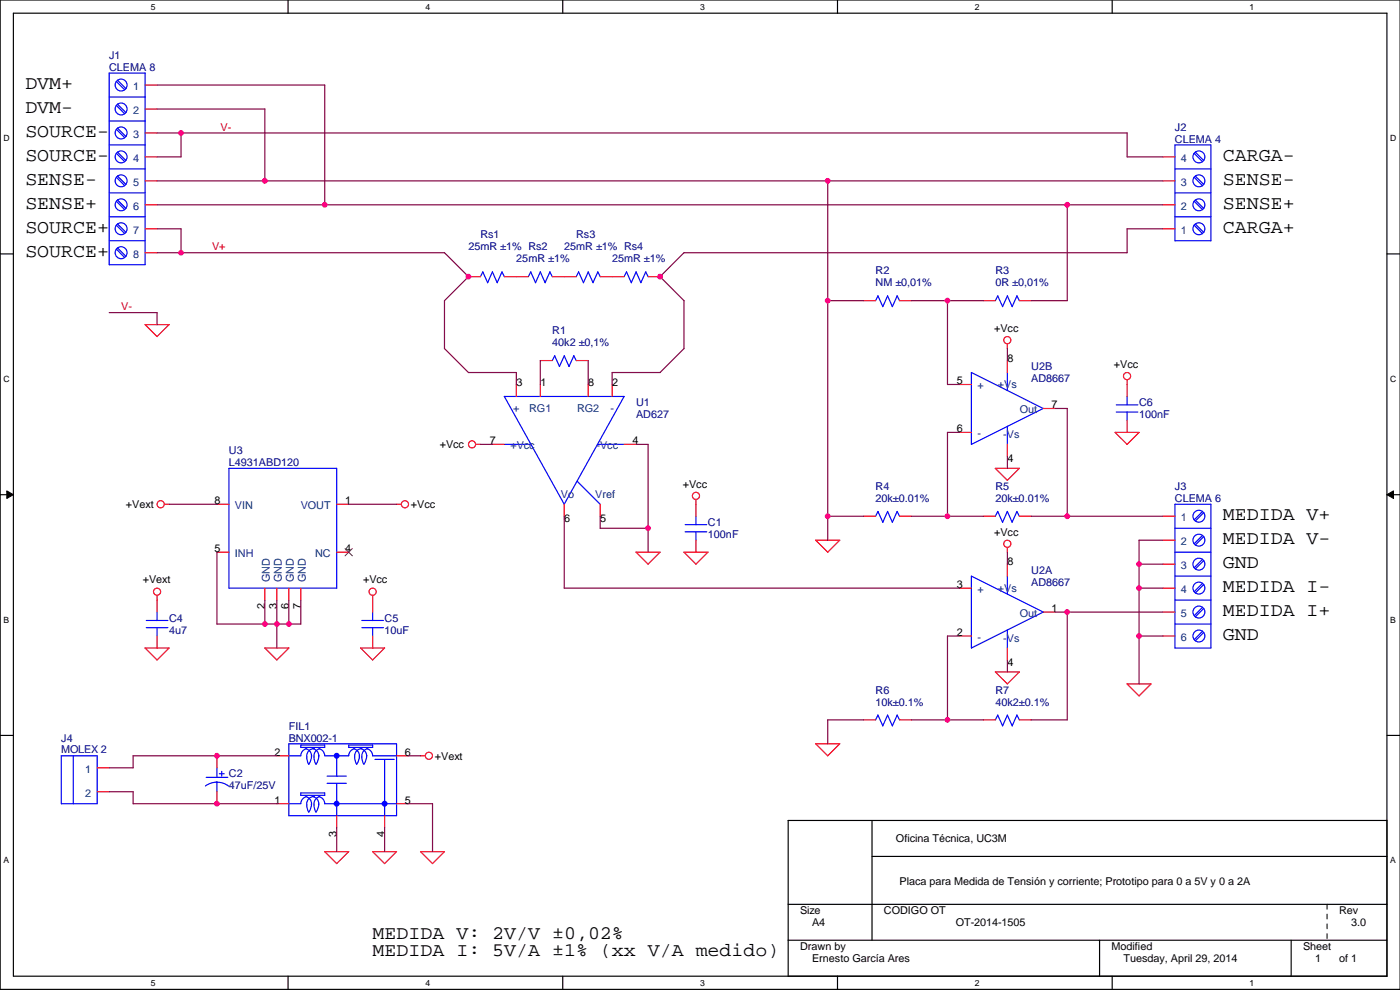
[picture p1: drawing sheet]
<svg xmlns="http://www.w3.org/2000/svg" width="291mm" height="206mm" viewBox="0 0 291 206" stroke-linecap="round" stroke-linejoin="round" font-family="sans-serif">
<path d="M0 0h291v205.6h-291zM2.8 2.7h285.5v200.2h-285.5z" fill="none" stroke="#000" stroke-width=".24"/>
<g fill="#fff">
<path d="M31.3 .4h1v2h-1z"/>
<path d="M31.3 203.3h1v1.9h-1z"/>
</g>
<path d="M59.9 0v2.7M59.9 202.9v2.7" fill="none" stroke="#000" stroke-width=".24"/>
<g fill="#fff">
<path d="M88.4 .4h1v2h-1z"/>
<path d="M88.4 203.3h1v1.9h-1z"/>
</g>
<path d="M117 0v2.7M117 202.9v2.7" fill="none" stroke="#000" stroke-width=".24"/>
<g fill="#fff">
<path d="M145.5 .4h1v2h-1z"/>
<path d="M145.5 203.3h1v1.9h-1z"/>
</g>
<path d="M174.1 0v2.7M174.1 202.9v2.7" fill="none" stroke="#000" stroke-width=".24"/>
<g fill="#fff">
<path d="M202.6 .4h1v2h-1z"/>
<path d="M202.6 203.3h1v1.9h-1z"/>
</g>
<path d="M231.2 0v2.7M231.2 202.9v2.7" fill="none" stroke="#000" stroke-width=".24"/>
<g fill="#fff">
<path d="M259.7 .4h1v2h-1z"/>
<path d="M259.7 203.3h1v1.9h-1z"/>
<path d="M.7 27.7h1.3v2h-1.3z"/>
<path d="M289 27.7h1.3v2h-1.3z"/>
<path d="M.7 77.8h1.3v2h-1.3z"/>
<path d="M289 77.8h1.3v2h-1.3z"/>
</g>
<path d="M0 52.8h2.8M288.3 52.8h2.7" fill="none" stroke="#000" stroke-width=".24"/>
<g fill="#fff">
<path d="M.7 127.8h1.2v2h-1.2z"/>
<path d="M289 127.8h1.2v2h-1.2z"/>
</g>
<path d="M0 102.8h2.8M288.3 102.8h2.7" fill="none" stroke="#000" stroke-width=".24"/>
<path d="M1.4 102l1.4 .8-1.4 .8zM288.3 102.8l1.4-.8v1.6z" fill="#000"/>
<path d="M1.4 102l1.4 .8-1.4 .8zM288.3 102.8l1.4-.8v1.6z" fill="none" stroke="#000" stroke-width=".21"/>
<g fill="#fff">
<path d="M.7 177.8h1.2v2h-1.2z"/>
<path d="M289 177.8h1.2v2h-1.2z"/>
</g>
<path d="M0 152.8h2.8M288.3 152.8h2.7M163.8 170.5h124.5v32.4h-124.5zM181.3 170.5v24.9M181.3 178h107M163.8 195.4h124.5M163.8 187.9h124.5M228.6 195.4v7.5M268.4 195.4v7.5" fill="none" stroke="#000" stroke-width=".24"/>
<path d="M275.8 187.9v7.5" fill="none" stroke="#000" stroke-width=".21" stroke-dasharray="1 1 1 1 1 1 1 1"/>
<g fill="none" stroke="#f00" stroke-width=".24">
<path d="M30.2 17.7h2.4M30.2 22.7h2.4M30.2 27.6h2.4M30.2 32.6h2.4M30.2 37.6h2.4M241.7 32.6h2.5M241.7 37.6h2.5M30.2 42.6h2.4M30.2 47.6h2.4M30.2 52.5h2.4M97.4 57.5h2.5M104.8 57.5h5"/>
<path d="M114.8 57.5h5M124.8 57.5h4.9M134.7 57.5h2.5M241.7 42.6h2.5M241.7 47.6h2.5M35.1 67.5l-2.5 2.4-2.4-2.4h5M107.3 79.9v2.5M112.3 74.9h2.5M112.3 79.9v2.5M119.8 74.9h2.5M122.3 79.9v2.5M127.2 79.9v2.5"/>
<path d="M209.4 71.4v1.1M234.3 78.9v3.5M98.9 92.4h1M102.3 92.4h2.5M129.7 92.4h2.5M206.9 97.3h5l-2.5 2.5zM231.8 89.9h5l-2.5 2.5zM234.3 87.4v2.5M34.1 104.8h1.1M45.1 114.8h2.5M45.1 104.8h2.5M70 114.8h2.5"/>
<path d="M70 104.8h2.5M82.4 104.8h1M117.3 104.8v2.5M124.8 104.8v2.5M132.2 114.8h5l-2.5 2.5zM142.2 114.8h5l-2.6 2.5zM144.7 103.8v3.5M144.7 112.3v2.5M172 114.8l-2.4-2.5h4.9l-2.5 2.5M179.5 107.3h2.5M187 107.3h2.5M204.4 107.3h2.5"/>
<path d="M209.4 113.8v1M211.9 107.3h2.5M241.7 112.3h2.5M241.7 107.3h2.5M241.7 117.2h2.5M30.1 134.7l2.5 2.5M30.2 134.7h5M32.6 123.7v1M35.1 134.7l-2.5 2.5M55 134.7l2.5 2.5M55.1 134.7h4.9M55.1 122.2v2.5"/>
<path d="M57.5 122.2v2.5M60 134.7l-2.5 2.5M60 122.2v2.5M62.5 122.2v2.5M75 134.7l2.5 2.5M75 134.7h5M77.5 123.7v3.5M77.5 132.2v2.5M79.9 134.7l-2.5 2.5M206.9 139.6h5l-2.5 2.5zM241.7 122.2h2.5M241.7 127.2h2.5"/>
<path d="M241.7 132.2h2.5M20.2 159.6h2.5M45.1 157.1v2.5M87.4 157.1h1M169.6 154.6h4.9l-2.5 2.5zM179.5 149.6h2.5M187 149.6h2.5M204.4 149.6h2.5M211.9 149.6h2.5M234.3 142.1h5l-2.5 2.5zM20.2 164.5h2.5M45.1 164.5v2.5"/>
<path d="M67.5 177h5l-2.5 2.5zM77.4 177l2.5 2.5 2.5-2.5h-4.9M87.4 177h5l-2.5 2.5z"/>
<circle cx="209.4" cy="70.7" r=".74"/>
<circle cx="234.3" cy="78.2" r=".74"/>
<circle cx="98.1" cy="92.3" r=".74"/>
<circle cx="33.4" cy="104.8" r=".74"/>
<circle cx="84.2" cy="104.8" r=".74"/>
<circle cx="144.7" cy="103" r=".74"/>
<circle cx="209.4" cy="113" r=".74"/>
<circle cx="32.6" cy="123" r=".74"/>
<circle cx="77.5" cy="123" r=".74"/>
<circle cx="89.2" cy="157.1" r=".74"/>
</g>
<g fill="none" stroke="#00f" stroke-width=".24">
<path d="M22.7 15.2h7.5v39.8h-7.5zM24.2 16.9l1.7 1.8M24.4 16.7l1.8 1.7M22.7 20.2h7.5M22.7 25.1h7.5M22.7 30.1h7.5M22.7 35.1h7.5M24.2 21.9l1.7 1.8M24.2 26.9l1.7 1.7M24.2 31.9l1.7 1.7M24.2 36.8l1.7 1.8M24.4 21.7l1.8 1.7"/>
<path d="M24.4 26.6l1.8 1.8M24.4 31.6l1.8 1.8M24.4 36.6l1.8 1.7M244.2 30.1h7.5v19.9h-7.5zM244.2 35.1h7.5M248.2 36.8l1.8 1.8M248.2 31.9l1.8 1.7M248.5 36.6l1.7 1.7M248.5 31.6l1.7 1.8M22.7 40.1h7.5M22.7 45.1h7.5M22.7 50h7.5"/>
<path d="M24.2 41.8l1.7 1.8M24.2 46.8l1.7 1.7M24.2 51.8l1.7 1.7M24.4 41.6l1.8 1.7M24.4 46.5l1.8 1.8M24.4 51.5l1.8 1.8M99.9 57.5l.5-1 1 2.3M104.8 57.5l-.5-1-.9 2.3-1-2.3-1 2.2M109.8 57.5l.5-1 1 2.3 1-2.3 1 2.3M114.8 57.5l-.5-1-1 2.2M120.3 56.5l1 2.3 1-2.3 1 2.3 1-2.3 .5 1M120.3 56.5l-.5 1"/>
<path d="M132.2 56.5l1 2.3M132.2 56.5l-1 2.3-1-2.3-.5 1M134.7 57.5l-.5-1-1 2.2M244.2 40.1h7.5M244.2 45.1h7.5M248.2 46.8l1.8 1.8M248.2 41.8l1.8 1.8M248.5 46.6l1.7 1.7M248.5 41.6l1.7 1.7M114.8 74.9l.5-1 1 2.3 1-2.3 1 2.3 1-2.3 .5 1M47.6 97.3h22.4v24.9h-22.4zM104.8 82.4l12.5 22.4 12.4-22.4"/>
<path d="M104.8 82.4h24.9M104.8 92.4h5.5M124.2 92.4h5.5M232 84.1h4.5M232 85.6h4.5M234.3 82.4v1.7M234.3 85.6v1.8M120 100.1l4.8 4.7M142.4 109h4.5M142.4 110.5h4.5M144.7 107.3v1.7M144.7 110.5v1.8"/>
<path d="M182 107.3l.5-1 1 2.2 1-2.2 1 2.2M186.5 106.3l.5 1M186.5 106.3l-1 2.2M206.9 107.3l.5-1 1 2.2 1-2.2 1 2.2M211.9 107.3l-.5-1-1 2.2M244.2 104.8h7.5v29.9h-7.5zM244.2 109.8h7.5M244.2 114.8h7.5M244.2 119.7h7.5M250 106.3l-1.8 1.7M250 111.3l-1.8 1.7M250 116.2l-1.8 1.8"/>
<path d="M250.2 106.5l-1.7 1.8M250.2 111.5l-1.7 1.8M250.2 116.5l-1.7 1.7M75.2 128.9h4.5M75.2 130.4h4.5M77.5 127.2v1.8M77.5 130.4v1.8M244.2 124.7h7.5M244.2 129.7h7.5M250 121.2l-1.8 1.8M250 126.2l-1.8 1.8M250 131.2l-1.8 1.7"/>
<path d="M250.2 121.5l-1.7 1.7M250.2 126.4l-1.7 1.8M250.2 131.4l-1.7 1.8M12.7 157.1h7.5v9.9h-7.5zM15.2 157.1v9.9M45.1 159.6v2M62.5 154.8h5v.5h-5zM63.6 155.6a1.51 1.51 0 0 1 1.1 1.7M63.7 155.6a1.51 1.51 0 0 0-1.2 1.5h-2.5M64.8 157.1l-.1 .7-.5 1M65.1 155.6a1.51 1.51 0 0 1 1.1 1.7M65.3 155.6a1.76 1.76 0 0 0-1.4 2.5l.3 .8"/>
<path d="M66.3 157.1l-.1 .7-.5 1M66.3 155.6a1.53 1.53 0 0 1 1.2 1.5h5a1.48 1.48 0 0 1 1.2-1.5M66.4 155.6a2.04 2.04 0 0 0-.9 2.9l.2 .4M70 157.1v4.2M72.5 154.8h5v.5h-5zM73.5 155.6a1.51 1.51 0 0 1 1.2 1.7M74.7 157.1l-.1 .7-.4 1M75 155.6a1.51 1.51 0 0 1 1.2 1.7M75.2 155.6a1.66 1.66 0 0 0-1.5 2.1l.4 1.2M75.2 157.3l.1 .8 .3 .8M76.2 157.1l-.1 .7-.4 1M76.2 155.6a1.5 1.5 0 0 1 1.3 1.5"/>
<path d="M76.4 155.6a1.52 1.52 0 0 0-1.2 1.7M182 149.6l.5-1 1 2.3 1-2.3 1 2.2M186.5 148.6l.5 1M186.5 148.6l-1 2.3M209.4 148.6l1 2.2 1-2.2 .5 1M209.4 148.6l-1 2.3-1-2.3-.5 1M42.9 161.6h4.4M45.1 162.5l1.5 .3 .9 .6M45.1 162.5l-1.5 .3-.9 .5M45.1 162.5v2M45.6 160.8h1M46.1 160.3v1"/>
<path d="M62.5 164.8h5v.5h-5zM63.6 165.6a1.49 1.49 0 0 1 1.1 1.7M63.7 165.6a1.51 1.51 0 0 0-1.2 1.4h-2.5M64.8 167l-.1 .7-.5 1M65.1 165.6a1.48 1.48 0 0 1 1.1 1.7M65.3 165.5a1.75 1.75 0 0 0-1.4 2.6l.3 .7M66.3 167l-.2 1.1-.4 .6M66.3 165.6a1.52 1.52 0 0 1 1.2 1.4h14.9M66.4 165.6a2.04 2.04 0 0 0-.9 2.9l.2 .3M68 161.3h4M68 162.8h4M70 162.8v6.7"/>
<circle cx="25.2" cy="17.7" r="1.24"/>
<circle cx="25.2" cy="27.6" r="1.24"/>
<circle cx="25.2" cy="32.6" r="1.24"/>
<circle cx="25.2" cy="22.6" r="1.24"/>
<circle cx="25.2" cy="37.6" r="1.24"/>
<circle cx="249.2" cy="37.6" r="1.24"/>
<circle cx="249.2" cy="32.6" r="1.24"/>
<circle cx="25.2" cy="52.5" r="1.24"/>
<circle cx="25.2" cy="42.6" r="1.24"/>
<circle cx="25.2" cy="47.5" r="1.24"/>
<circle cx="249.2" cy="42.6" r="1.24"/>
<circle cx="249.2" cy="47.5" r="1.24"/>
<circle cx="249.2" cy="112.3" r="1.24"/>
<circle cx="249.2" cy="117.2" r="1.24"/>
<circle cx="249.2" cy="107.3" r="1.24"/>
<circle cx="249.2" cy="127.2" r="1.24"/>
<circle cx="249.2" cy="132.2" r="1.24"/>
<circle cx="249.2" cy="122.2" r="1.24"/>
</g>
<path d="M71.7 114l1.5 1.5M73.2 114l-1.5 1.5" fill="none" stroke="#804000" stroke-width=".21"/>
<circle cx="70" cy="157.1" r=".49" fill="#00f"/>
<circle cx="70" cy="157.1" r=".49" fill="none" stroke="#00f" stroke-width=".24"/>
<circle cx="70" cy="167" r=".49" fill="#00f"/>
<g fill="none" stroke="#00f" stroke-width=".24">
<path d="M78 157.8h3.9M79.9 157.8v11.7"/>
<circle cx="70" cy="167" r=".49"/>
</g>
<circle cx="79.9" cy="167" r=".49" fill="#00f"/>
<g fill="none" stroke="#00f" stroke-width=".24">
<path d="M182 62.5l.5-1 1 2.2 1-2.2 1 2.2M186.5 61.5l.5 1M186.5 61.5l-1 2.2M201.9 77.4l14.9 7.5M201.9 77.4v15l15-7.5M209.4 61.5l1 2.2 1-2.2 .5 1M209.4 77.4v3.8M209.4 61.5l-1 2.2-1-2.2-.5 1M209.4 88.6v3.8M201.9 119.7l15 7.5-15 7.5v-15M209.4 119.7v3.8M30.4 128.9h4.5"/>
<path d="M30.4 130.4h4.5M32.6 127.2v1.8M32.6 130.4v1.8M209.4 130.9v3.8M60 154.6h22.4v14.9h-22.4zM77.5 157.1h4.9"/>
<circle cx="79.9" cy="167" r=".49"/>
</g>
<g fill="none" stroke="#f00" stroke-width=".24">
<path d="M179.5 62.5h2.5M187 62.5h2.5M199.4 79.9h2.5M204.4 62.5h2.5M209.4 74.9v2.5M211.9 62.5h2.5M199.4 89.9h2.5M209.4 92.4v2.4M216.8 84.9h2.5M209.4 117.2v2.5M32.6 124.7v2.5M32.6 132.2v2.5"/>
<path d="M199.4 122.2h2.5M199.4 132.2h2.5M209.4 134.7v2.5M216.8 127.2h2.5M57.5 157.1h2.5M82.4 157.1h2.5M57.5 167h2.5M70 169.5v2.5M79.9 169.5v2.5M82.4 167h2.5"/>
</g>
<g fill="none" stroke="#800040" stroke-width=".24">
<path d="M32.6 17.7h34.9v24.9M32.6 32.6h5M32.6 37.6h209.2M32.6 22.7h22.5M32.6 27.6h201.7M37.6 27.6v5M55.1 22.7v14.9M172 37.6v74.7M234.3 32.6h7.5M234.3 27.6v5M32.6 47.6h5v4.9M32.6 52.5h59.8l5 5-5 5"/>
<path d="M32.6 42.6h209.2M221.8 42.6v19.9M234.3 52.5h-92.1l-5 5 5 5M241.8 47.6h-7.5v4.9M22.7 65h10l-.1 2.5M92.4 62.5v9.9l5 5h9.9v2.5M112.3 74.9v5M122.3 74.9v5M127.2 77.4v2.5M142.2 62.5v9.9l-5 5h-10M172 62.5h7.5M189.5 62.5h14.9"/>
<path d="M196.9 62.5v17.4h2.5M209.4 72.4v2.5M214.4 62.5h7.4M99.9 92.4h2.4M132.2 92.4h2.5M134.7 92.4v22.4M199.4 89.9h-2.5v17.4M209.4 94.8v2.5M219.3 84.9h2.5v22.4M35.1 104.8h10M45.1 114.8v14.9h17.4v-5M72.5 104.8h9.9"/>
<path d="M117.3 107.3v14.9h82.1M124.8 107.3v2.5h9.9M172 107.3h7.5M189.5 107.3h14.9M209.4 114.7v2.5M214.4 107.3h27.4M236.8 117.2h4.9M241.7 112.3h-4.9v29.8M55.1 124.7v5M57.5 124.7v10M60 124.7v5M199.4 132.2h-2.5v17.4"/>
<path d="M209.4 137.2v2.5M219.3 127.2h22.5M221.8 127.2v22.4h-7.4M236.8 122.2h4.9M236.8 132.2h5M27.7 157.1h29.8M27.7 157.1v2.5h-5M84.9 157.1h2.5M179.5 149.6h-7.5v5M189.5 149.6h14.9M22.7 164.5h5v2.5h29.8M70 172v5"/>
<path d="M79.9 172v5M84.9 167h5v10"/>
</g>
<circle cx="97.4" cy="57.5" r=".49" fill="#f0f"/>
<circle cx="97.4" cy="57.5" r=".49" fill="none" stroke="#f0f" stroke-width=".24"/>
<circle cx="55" cy="37.6" r=".49" fill="#f0f"/>
<circle cx="55" cy="37.6" r=".49" fill="none" stroke="#f0f" stroke-width=".24"/>
<circle cx="67.5" cy="42.6" r=".49" fill="#f0f"/>
<circle cx="67.5" cy="42.6" r=".49" fill="none" stroke="#f0f" stroke-width=".24"/>
<circle cx="137.2" cy="57.5" r=".49" fill="#f0f"/>
<circle cx="137.2" cy="57.5" r=".49" fill="none" stroke="#f0f" stroke-width=".24"/>
<circle cx="37.6" cy="27.6" r=".49" fill="#f0f"/>
<circle cx="37.6" cy="27.6" r=".49" fill="none" stroke="#f0f" stroke-width=".24"/>
<circle cx="37.6" cy="52.5" r=".49" fill="#f0f"/>
<circle cx="37.6" cy="52.5" r=".49" fill="none" stroke="#f0f" stroke-width=".24"/>
<circle cx="172" cy="37.6" r=".49" fill="#f0f"/>
<circle cx="172" cy="37.6" r=".49" fill="none" stroke="#f0f" stroke-width=".24"/>
<circle cx="221.8" cy="42.6" r=".49" fill="#f0f"/>
<circle cx="221.8" cy="42.6" r=".49" fill="none" stroke="#f0f" stroke-width=".24"/>
<circle cx="196.9" cy="62.5" r=".49" fill="#f0f"/>
<circle cx="196.9" cy="62.5" r=".49" fill="none" stroke="#f0f" stroke-width=".24"/>
<circle cx="196.9" cy="107.3" r=".49" fill="#f0f"/>
<circle cx="196.9" cy="107.3" r=".49" fill="none" stroke="#f0f" stroke-width=".24"/>
<circle cx="172" cy="62.5" r=".49" fill="#f0f"/>
<circle cx="172" cy="62.5" r=".49" fill="none" stroke="#f0f" stroke-width=".24"/>
<circle cx="172" cy="107.3" r=".49" fill="#f0f"/>
<circle cx="172" cy="107.3" r=".49" fill="none" stroke="#f0f" stroke-width=".24"/>
<circle cx="221.8" cy="107.3" r=".49" fill="#f0f"/>
<circle cx="221.8" cy="107.3" r=".49" fill="none" stroke="#f0f" stroke-width=".24"/>
<circle cx="196.9" cy="149.6" r=".49" fill="#f0f"/>
<circle cx="196.9" cy="149.6" r=".49" fill="none" stroke="#f0f" stroke-width=".24"/>
<circle cx="221.8" cy="127.2" r=".49" fill="#f0f"/>
<circle cx="221.8" cy="127.2" r=".49" fill="none" stroke="#f0f" stroke-width=".24"/>
<circle cx="236.8" cy="132.2" r=".49" fill="#f0f"/>
<circle cx="236.8" cy="132.2" r=".49" fill="none" stroke="#f0f" stroke-width=".24"/>
<circle cx="236.8" cy="117.2" r=".49" fill="#f0f"/>
<circle cx="236.8" cy="117.2" r=".49" fill="none" stroke="#f0f" stroke-width=".24"/>
<circle cx="236.8" cy="122.2" r=".49" fill="#f0f"/>
<circle cx="236.8" cy="122.2" r=".49" fill="none" stroke="#f0f" stroke-width=".24"/>
<circle cx="134.7" cy="109.8" r=".49" fill="#f0f"/>
<circle cx="134.7" cy="109.8" r=".49" fill="none" stroke="#f0f" stroke-width=".24"/>
<circle cx="45.1" cy="167" r=".49" fill="#f0f"/>
<circle cx="45.1" cy="167" r=".49" fill="none" stroke="#f0f" stroke-width=".24"/>
<circle cx="45.1" cy="157.1" r=".49" fill="#f0f"/>
<circle cx="45.1" cy="157.1" r=".49" fill="none" stroke="#f0f" stroke-width=".24"/>
<circle cx="55" cy="129.7" r=".49" fill="#f0f"/>
<circle cx="55" cy="129.7" r=".49" fill="none" stroke="#f0f" stroke-width=".24"/>
<circle cx="57.5" cy="129.7" r=".49" fill="#f0f"/>
<circle cx="57.5" cy="129.7" r=".49" fill="none" stroke="#f0f" stroke-width=".24"/>
<circle cx="60" cy="129.7" r=".49" fill="#f0f"/>
<circle cx="60" cy="129.7" r=".49" fill="none" stroke="#f0f" stroke-width=".24"/>
<g font-size="4">
<text x="5.3" y="18.5">DVM+</text>
<text x="5.3" y="23.5">DVM-</text>
<text x="5.3" y="28.5">SOURCE-</text>
<text x="5.3" y="33.4">SOURCE-</text>
<text x="254.2" y="33.4">CARGA-</text>
<text x="5.3" y="38.4">SENSE-</text>
<text x="254.2" y="38.4">SENSE-</text>
<text x="5.3" y="43.4">SENSE+</text>
<text x="254.2" y="43.4">SENSE+</text>
<text x="5.3" y="48.4">SOURCE+</text>
<text x="5.3" y="53.4">SOURCE+</text>
<text x="254.2" y="48.4">CARGA+</text>
<text x="254.2" y="108.1">MEDIDA V+</text>
<text x="254.2" y="113.1">MEDIDA V-</text>
<text x="254.2" y="118.1">GND</text>
<text x="254.2" y="123">MEDIDA I-</text>
<text x="254.2" y="128">MEDIDA I+</text>
<text x="254.2" y="133">GND</text>
<text x="77.5" y="195.2">MEDIDA V: 2V/V ±0,02%</text>
<text x="77.5" y="198.7">MEDIDA I: 5V/A ±1% (xx V/A medido)</text>
</g>
<g font-size="2.2" fill="#000080">
<text x="22.7" y="12.2">J1</text>
<text x="22.7" y="14.7">CLEMA 8</text>
<text x="244.2" y="27.2">J2</text>
<text x="244.2" y="29.6">CLEMA 4</text>
<text x="97.4" y="52">25mR ±1% Rs2</text>
<text x="99.9" y="49.6">Rs1</text>
<text x="117.3" y="52">25mR ±1% Rs4</text>
<text x="119.8" y="49.6">Rs3</text>
<text x="107.3" y="54.5">25mR ±1%</text>
<text x="127.2" y="54.5">25mR ±1%</text>
<text x="182" y="57">R2</text>
<text x="182" y="59.5">NM ±0,01%</text>
<text x="206.9" y="57">R3</text>
<text x="206.9" y="59.5">0R ±0,01%</text>
<text x="114.8" y="69.5">R1</text>
<text x="114.8" y="72">40k2 ±0,1%</text>
<text x="214.4" y="76.9">U2B</text>
<text x="214.4" y="79.4">AD8667</text>
<text x="132.2" y="84.4">U1</text>
<text x="132.2" y="86.9">AD627</text>
<text x="236.8" y="84.4">C6</text>
<text x="236.8" y="86.9">100nF</text>
<text x="47.6" y="94.4">U3</text>
<text x="47.6" y="96.8">L4931ABD120</text>
<text x="182" y="101.8">R4</text>
<text x="206.9" y="101.8">R5</text>
<text x="244.2" y="101.8">J3</text>
<text x="182" y="104.3">20k±0.01%</text>
<text x="206.9" y="104.3">20k±0.01%</text>
<text x="244.2" y="104.3">CLEMA 6</text>
<text x="147.2" y="109.3">C1</text>
<text x="147.2" y="111.8">100nF</text>
<text x="214.4" y="119.3">U2A</text>
<text x="214.4" y="121.7">AD8667</text>
<text x="35.1" y="129.2">C4</text>
<text x="35.1" y="131.7">4u7</text>
<text x="79.9" y="129.2">C5</text>
<text x="79.9" y="131.7">10uF</text>
<text x="182" y="144.1">R6</text>
<text x="182" y="146.6">10k±0.1%</text>
<text x="206.9" y="144.1">R7</text>
<text x="206.9" y="146.6">40k2±0.1%</text>
<text x="12.7" y="154.1">J4</text>
<text x="60" y="151.6">FIL1</text>
<text x="60" y="154.1">BNX002-1</text>
<text x="12.7" y="156.6">MOLEX 2</text>
<text x="47.6" y="161.6">C2</text>
<text x="47.6" y="164.1">47uF/25V</text>
</g>
<g font-size="2.2" fill="#004080">
<text x="27.7" y="18.7">1</text>
<text x="27.7" y="23.7">2</text>
<text x="27.7" y="28.6">3</text>
<text x="27.7" y="33.6">4</text>
<text x="245.5" y="33.6">4</text>
<text x="27.7" y="38.6">5</text>
<text x="245.5" y="38.6">3</text>
<text x="27.7" y="43.6">6</text>
<text x="245.5" y="43.6">2</text>
<text x="27.7" y="48.6">7</text>
<text x="27.7" y="53.5">8</text>
<text x="245.5" y="48.6">1</text>
<text x="203.2" y="80.9">+</text>
<text x="207.4" y="80.7">+Vs</text>
<text x="106.7" y="85.7">+</text>
<text x="110" y="85.7">RG1</text>
<text x="120" y="85.7">RG2</text>
<text x="126.9" y="85.7">-</text>
<text x="212" y="85.9">Out</text>
<text x="106.1" y="93.4">+Vcc</text>
<text x="124" y="93.4">-Vcc</text>
<text x="203.2" y="90.9">-</text>
<text x="208.6" y="91">-Vs</text>
<text x="48.8" y="105.8">VIN</text>
<text x="62.5" y="105.8">VOUT</text>
<text x="116.6" y="103.5">Vo</text>
<text x="123.7" y="103.5">Vref</text>
<text x="245.5" y="108.3">1</text>
<text x="245.5" y="113.3">2</text>
<text x="48.8" y="115.8">INH</text>
<text x="65.5" y="115.8">NC</text>
<text x="245.5" y="118.2">3</text>
<text x="56.1" y="121" transform="rotate(-90 56.1 121)">GND</text>
<text x="58.6" y="121" transform="rotate(-90 58.6 121)">GND</text>
<text x="61.1" y="121" transform="rotate(-90 61.1 121)">GND</text>
<text x="63.6" y="121" transform="rotate(-90 63.6 121)">GND</text>
<text x="203.2" y="123.2">+</text>
<text x="207.4" y="123">+Vs</text>
<text x="245.5" y="123.2">4</text>
<text x="212" y="128.2">Out</text>
<text x="245.5" y="128.2">5</text>
<text x="203.2" y="133.2">-</text>
<text x="208.6" y="133.4">-Vs</text>
<text x="245.5" y="133.2">6</text>
<text x="17.7" y="160.6">1</text>
<text x="17.7" y="165.5">2</text>
</g>
<g font-size="2.2" fill="#f00">
<text x="45.8" y="27.2">V-</text>
<text x="44.1" y="52">V+</text>
<text x="25.2" y="64.5">V-</text>
</g>
<g font-size="2.2">
<text x="206.6" y="69">+Vcc</text>
<text x="209.4" y="75.2">8</text>
<text x="231.5" y="76.4">+Vcc</text>
<text x="107.3" y="80.2">3</text>
<text x="112.3" y="80.2">1</text>
<text x="122.3" y="80.2">8</text>
<text x="127.3" y="80.2">2</text>
<text x="198.9" y="79.9">5</text>
<text x="198.9" y="89.9">6</text>
<text x="218.6" y="84.9">7</text>
<text x="91.4" y="93.1">+Vcc</text>
<text x="101.8" y="92.3">7</text>
<text x="131.5" y="92.3">4</text>
<text x="141.9" y="101.3">+Vcc</text>
<text x="209.4" y="96.1">4</text>
<text x="26.2" y="105.6">+Vext</text>
<text x="44.6" y="104.8">8</text>
<text x="71.7" y="104.8">1</text>
<text x="85.4" y="105.6">+Vcc</text>
<text x="117.3" y="108.6">6</text>
<text x="124.8" y="108.6">5</text>
<text x="206.6" y="111.3">+Vcc</text>
<text x="44.6" y="114.7">5</text>
<text x="71.7" y="114.7">4</text>
<text x="209.4" y="117.5">8</text>
<text x="29.7" y="121.2">+Vext</text>
<text x="75.5" y="121.2">+Vcc</text>
<text x="198.9" y="122.2">3</text>
<text x="55" y="126.6" transform="rotate(-90 55 126.6)">2</text>
<text x="57.5" y="126.6" transform="rotate(-90 57.5 126.6)">3</text>
<text x="60" y="126.6" transform="rotate(-90 60 126.6)">6</text>
<text x="62.5" y="126.6" transform="rotate(-90 62.5 126.6)">7</text>
<text x="218.6" y="127.2">1</text>
<text x="198.9" y="132.2">2</text>
<text x="209.4" y="138.4">4</text>
<text x="57" y="157.1">2</text>
<text x="84.2" y="157.1">6</text>
<text x="90.4" y="157.8">+Vext</text>
<text x="57" y="167">1</text>
<text x="84.2" y="167">5</text>
<text x="70" y="173.9" transform="rotate(-90 70 173.9)">3</text>
<text x="79.9" y="173.9" transform="rotate(-90 79.9 173.9)">4</text>
<text x="186.2" y="175">Oficina Técnica, UC3M</text>
<text x="187" y="184">Placa para Medida de Tensión y corriente; Prototipo para 0 a 5V y 0 a 2A</text>
<text x="166.3" y="189.9">Size</text>
<text x="183.7" y="189.9">CODIGO OT</text>
<text x="278.3" y="189.9">Rev</text>
<text x="166.3" y="197.4">Drawn by</text>
<text x="168.8" y="192.4">A4</text>
<text x="198.7" y="192.4">OT-2014-1505</text>
<text x="231" y="197.4">Modified</text>
<text x="270.9" y="197.4">Sheet</text>
<text x="280.8" y="192.4">3.0</text>
<text x="168.8" y="199.9">Ernesto García Ares</text>
<text x="233.5" y="199.9">Tuesday, April 29, 2014</text>
<text x="273.4" y="199.9">1</text>
<text x="278.3" y="199.9">of 1</text>
</g>
<g font-size="1.8">
<text x="31.3" y="2">5</text>
<text x="88.4" y="2">4</text>
<text x="145.5" y="2">3</text>
<text x="202.6" y="2">2</text>
<text x="259.7" y="2">1</text>
<text x=".7" y="29.3">D</text>
<text x="289" y="29.3">D</text>
<text x=".7" y="79.4">C</text>
<text x="289" y="79.4">C</text>
<text x=".7" y="129.4">B</text>
<text x="289" y="129.4">B</text>
<text x=".7" y="179.4">A</text>
<text x="289" y="179.4">A</text>
<text x="31.3" y="204.9">5</text>
<text x="88.4" y="204.9">4</text>
<text x="145.5" y="204.9">3</text>
<text x="202.6" y="204.9">2</text>
<text x="259.7" y="204.9">1</text>
</g>
</svg>
